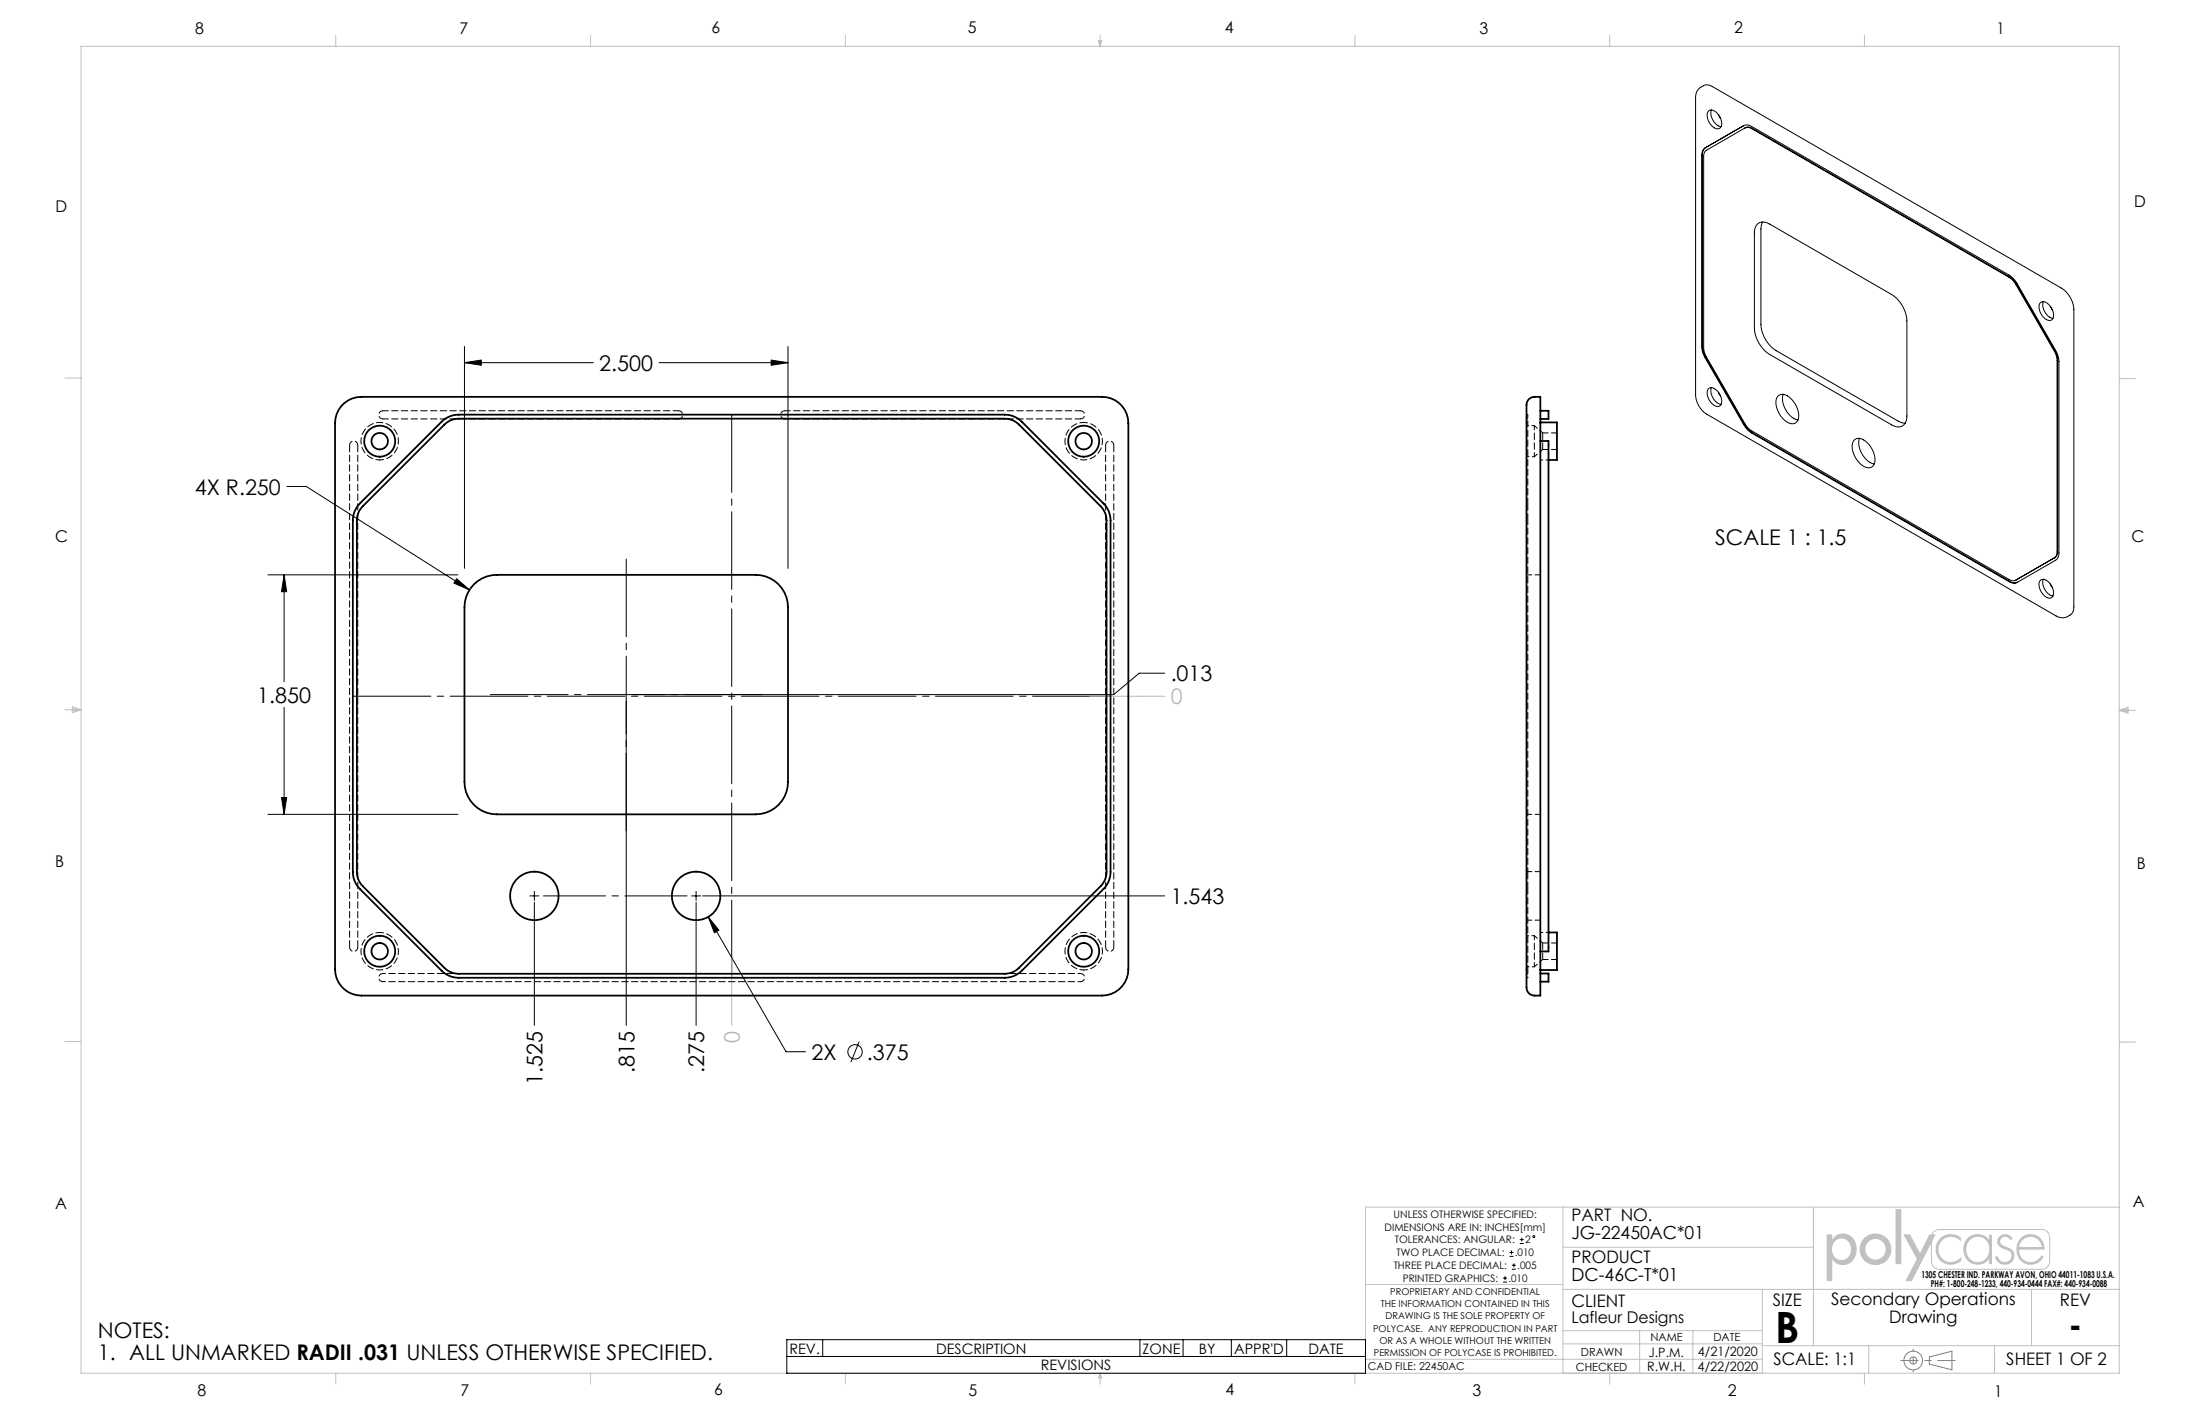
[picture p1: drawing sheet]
<svg xmlns="http://www.w3.org/2000/svg" width="432mm" height="279mm" viewBox="0 0 432 279" stroke-linecap="round" stroke-linejoin="round" font-family="sans-serif">
<g fill="none" stroke="#808080" stroke-width=".2">
<path d="M378.7 266.2l4.4-1.1v3.7l-4.4-1.2z"/>
<circle cx="375.5" cy="266.9" r=".7"/>
<circle cx="375.5" cy="266.9" r="1.83"/>
</g>
<path d="M373.1 266.9h10.6" fill="none" stroke="#808080" stroke-width=".2" stroke-dasharray="15.2 1.3 1.3 1.3" stroke-dashoffset="11.8"/>
<path d="M375.5 264.7v4.5" fill="none" stroke="#808080" stroke-width=".2" stroke-dasharray="15.2 1.3 1.3 1.3" stroke-dashoffset="14.9"/>
<g fill="none" stroke="#c0c0c0" stroke-width=".2">
<path d="M15.9 9.1h400.1v260.3h-400.1zM65.9 6.9v2.2M115.9 6.9v2.2M165.9 6.9v2.2M215.6 8h.6l-.3 1.1zM215.7 8l.2 1.1M215.9 6.9v2.2M216 8l-.1 1.1M265.9 6.9v2.2M315.9 6.9v2.2M365.9 6.9v2.2M12.7 74.2h3.2"/>
<path d="M416 74.3h3.1M12.7 139.3h3.2M14.2 139l1.7 .3M14.2 138.7l1.7 .6-1.7 .5zM15.9 139.3l-1.7 .2M416 139.4h3.1M416 139.4l1.7-.6v1.1zM416 139.4l1.7 .2M417.7 139.1l-1.7 .3M12.7 204.4h3.2M416 204.5h3.1M306.8 236.8v32.6"/>
<path d="M355.9 236.8v27.2M416 236.8h-148v32.6M268 252h38.8M306.8 244.7h49.1M345.9 253v16.4M398.7 253v11M416 253h-109.2M65.9 269.4v2.2M115.9 269.4v2.2M165.9 269.4v2.2M215.9 269.4v2.2M215.9 269.4l.3 .9h-.6z"/>
<path d="M265.9 269.4v2.2M268 266.7h77.9M306.8 261.1h39.1M306.8 263.7h39.1M315.9 269.4v2.2M321.8 261.1v8.3M332.3 261.1v8.3M345.9 264h70.1M365.9 269.4v2.2M366.8 264v5.4M391.5 264v5.4"/>
</g>
<path d="M358.5 242.2v9.2h1.1v-4.3a2.65 2.65 0 0 0 3.1 .9 2.65 2.65 0 0 0 1.7-2.7 2.72 2.72 0 0 0-1.1-2.8 2.72 2.72 0 0 0-3-.1l-.7 .8v-1zM360.2 243.5a1.92 1.92 0 0 1 2.3-.1 1.92 1.92 0 0 1 .7 2.3 1.89 1.89 0 0 1-2.3 1.5 1.89 1.89 0 0 1-1.3-2.4l.2-.7zM365 245.1a3.1 3.1 0 0 0 6.2 0 3.1 3.1 0 0 0-6.2 0zM366.1 245.1a2.01 2.01 0 0 1 4 0 2.01 2.01 0 0 1-4 0zM372 237.2v10.8h1.2v-10.8zM373.6 242.2h1.3l2 3.7 1.8-3.7h.4a1.66 1.66 0 0 1 1.6-1.1h20a1.66 1.66 0 0 1 1.7 1.7v4.7a1.66 1.66 0 0 1-1.7 1.6h-20a1.66 1.66 0 0 1-1.7-1.6v-3.5l-3.8 7.4h-1.3l2.3-4.4zM379.6 241.7l-.3 .5h.6l-.7 1.4v3.9a1.46 1.46 0 0 0 1.5 1.4h20a1.46 1.46 0 0 0 1.5-1.4v-4.7a1.46 1.46 0 0 0-1.5-1.5h-20l-.6 .1zM380.8 243a3 3 0 0 0-.1 4.2 3 3 0 0 0 4.3 .2v-.8a2.47 2.47 0 0 1-3.7 .4 2.47 2.47 0 0 1-.1-3.6 2.47 2.47 0 0 1 3.7 .2v-.7a3.1 3.1 0 0 0-4.1 .1zM396.6 243a2.99 2.99 0 0 0-.5 3.7 2.99 2.99 0 0 0 3.5 1.3l.8-.5 .6-.8 .1-.1-.5-.3a2.28 2.28 0 0 1-2.6 1.3 2.28 2.28 0 0 1-1.7-2.4h5a2.77 2.77 0 0 0-1.6-2.8 2.77 2.77 0 0 0-3.1 .6zM397 243.3a2.21 2.21 0 0 1 2.3-.5 2.21 2.21 0 0 1 1.4 1.9h-4.4l.2-.8zM386.2 242.9a3 3 0 0 0-.6 3.6 3 3 0 0 0 3.3 1.6l.9-.4 .6-.7v1h.6v-5.7h-.6v1a2.84 2.84 0 0 0-4.2-.4zM386.7 243.3a2.31 2.31 0 0 1 2.9-.2 2.31 2.31 0 0 1 .7 2.8 2.28 2.28 0 0 1-2.8 1.6 2.28 2.28 0 0 1-1.6-2.8l.3-.8zM392.4 242.6a1.66 1.66 0 0 1 2.6 .5l-.4 .2-.3-.4-.4-.2h-.5l-.4 .2a.92 .92 0 0 0-.4 1 .92 .92 0 0 0 .9 .6 1.91 1.91 0 0 1 1.9 2.1 1.95 1.95 0 0 1-1.9 1.6 1.95 1.95 0 0 1-2-1.6l.6-.1a1.32 1.32 0 0 0 1.8 1.1 1.32 1.32 0 0 0 .5-2l-.5-.3a2.09 2.09 0 0 1-1.9-1.6l.1-.6z" fill-rule="evenodd" fill="#c0c0c0"/>
<g fill="none" stroke="#000" stroke-width=".2">
<path d="M333.6 17.3l.2-.2a1.79 1.79 0 0 1 2.3-.1l68.5 39.5a5.4 5.4 0 0 1 2.4 4.2v58.4a2.19 2.19 0 0 1-2.8 2l-69.2-39.8a4.8 4.8 0 0 1-2.2-3.8v-58.4l.1-.9zM334.8 29a1.58 1.58 0 0 0-.7 1.4l.1 38.1 .6 1.6 7.9 13.6 1.2 1.2 50.5 29.2a1.58 1.58 0 0 0 1.6 .1M335.4 21.7a1.78 1.78 0 0 1 2.2 1.2 1.55 1.55 0 0 1-.3 2.4 2.6 2.6 0 0 1-2.2-2.9zM335.9 21.6a2.76 2.76 0 0 0 1.9 3.3M337.3 22.5l.4 .7M342.2 24.7l-7.5 4.3a1.58 1.58 0 0 0-.7 1.5l.1 38 .6 1.7 7.9 13.6 1.2 1.2 50.5 29.1a1.58 1.58 0 0 0 1.6 .2l7.6-4.4a1.58 1.58 0 0 0 .6-1.4v-38.1l-.6-1.7-7.9-13.6-1.3-1.1-50.5-29.2a1.58 1.58 0 0 0-1.6-.1M342.5 25.1a1.26 1.26 0 0 1 1.4 .1l50.5 29.1 1.1 1 7.8 13.5 .5 1.4 .1 38a1.32 1.32 0 0 1-.6 1.2l-7.7 4.4M342.5 25.1l-7.6 4.4a1.32 1.32 0 0 0-.5 1.2v38l.5 1.4 7.9 13.5 1 .9 50.5 29.2a1.32 1.32 0 0 0 1.3 .1M342.5 25.1a1.32 1.32 0 0 1 1.3 .1l50.5 29.2 1.1 1 7.8 13.5 .5 1.4v38a1.32 1.32 0 0 1-.5 1.2M344.9 44a1.93 1.93 0 0 1 2.4 0l24 13.8a6.6 6.6 0 0 1 3 5.2v18.6a1.82 1.82 0 0 1-.9 2 1.82 1.82 0 0 1-2.1-.2l-24-13.9a6.6 6.6 0 0 1-3-5.1v-18.7a2.38 2.38 0 0 1 .6-1.7zM346 43.6l-.4 1.4v18.6a6.6 6.6 0 0 0 3 5.2l24 13.8 1.3 .4M400.6 59.3a1.78 1.78 0 0 1 2.1 1.2 1.55 1.55 0 0 1-.2 2.4 2.6 2.6 0 0 1-2.3-2.9z"/>
<path d="M401 59.2a2.76 2.76 0 0 0 1.9 3.3M91.2 71.2l3.3-.5v1zM91.2 68v43.5M91.2 71.2h25.3M129.4 71.2h25.3M151.4 70.7l3.3 .5-3.3 .5zM154.7 68v43.5M335.4 76.2a1.78 1.78 0 0 1 2.2 1.2 1.55 1.55 0 0 1-.3 2.3 2.6 2.6 0 0 1-2.2-2.8zM335.9 76.1a2.76 2.76 0 0 0 1.9 3.2M337.3 77l.4 .7M348.9 77.8a1.77 1.77 0 0 1 2.7 .4 4.2 4.2 0 0 1 1.2 4.4 1.6 1.6 0 0 1-2.6-.2 4.4 4.4 0 0 1-1.5-4.3zM350 77.4a4.4 4.4 0 0 0 2.9 5"/>
<path d="M402.4 60.1l.4 .7M56.3 95.5h3.8l32 20.2M363.9 86.4a1.77 1.77 0 0 1 2.6 .5 4.2 4.2 0 0 1 1.3 4.3 1.6 1.6 0 0 1-2.6-.1 4.4 4.4 0 0 1-1.5-4.4zM365 86a4.4 4.4 0 0 0 2.9 5M52.6 112.8h37.3M55.8 112.8l.5 3.3h-1zM55.8 112.8v21M89.6 113.5l2.5 2.2-3-1.3zM395.8 113.8h-.2M400.6 113.8a1.78 1.78 0 0 1 2.1 1.2 1.55 1.55 0 0 1-.2 2.3 2.6 2.6 0 0 1-2.3-2.8zM401 113.7a2.76 2.76 0 0 0 1.9 3.2M402.4 114.6l.4 .7"/>
<path d="M55.8 138.8v21M122.9 137.6v63.6M228.6 132.1h-5l-5 4.2h-94.4M52.6 159.8h37.3M55.3 156.5h1l-.5 3.3zM104 175.8h1.8M104.9 177.1v24.1M104.9 174.9v1.8M135.7 175.8h1.8M136.6 177.1v24.1M136.6 174.9v1.8M137.9 175.8h90.7"/>
<path d="M139 179.9l2.1 2.6-.9 .5zM139 179.9l15.3 26.5h3.8M168.6 204.4l-1.6 4M295 251.6h.8M295 250.8h.8M295.4 250.4v.8M296.3 246.5h.8M296.3 245.7h.8M296.7 245.3v.8M296.7 249h.8M296.7 248.3h.8M297.1 247.9v.7"/>
<path d="M298.3 244h.8M298.3 243.2h.8M298.7 242.8v.8M154.4 262.9h113.6v6.5h-113.6zM154.4 266.1h113.6M161.5 262.9v3.2M223.7 262.9v3.2M232.2 262.9v3.2M241.7 262.9v3.2M252.5 262.9v3.2"/>
<circle cx="167.8" cy="206.4" r="1.41"/>
<circle cx="301" cy="242.6" r=".19"/>
</g>
<path d="M143.6 80.5v112.2M218.8 136.6h-150.4" fill="none" stroke="#000" stroke-width=".2" stroke-dasharray="15.2 1.3 1.3 1.3" stroke-dashoffset="-.9"/>
<path d="M95 136.3h55.9" fill="none" stroke="#000" stroke-width=".2" stroke-dasharray="15.2 1.3 1.3 1.3" stroke-dashoffset="-1.3"/>
<path d="M122.9 164.3v-55.8" fill="none" stroke="#000" stroke-width=".2" stroke-dasharray="15.2 1.3 1.3 1.3" stroke-dashoffset="-1.2"/>
<path d="M213.9 136.6h14.7M143.6 188.1v13.1" fill="none" stroke="#b6b6b6" stroke-width=".2"/>
<path d="M134.8 175.8h-28.1" fill="none" stroke="#000" stroke-width=".2" stroke-dasharray="15.2 1.3 1.3 1.3" stroke-dashoffset="3"/>
<path d="M139 179.9l1.2 3.1 .9-.5zM91.2 71.2l3.3-.5v1zM151.4 70.7l3.3 .5-3.3 .5zM55.8 112.8l.5 3.3h-1zM55.3 156.5h1l-.5 3.3zM89.6 113.5l-.5 .9 3 1.3z" fill="#000"/>
<g fill="none" stroke="#000" stroke-width=".35">
<path d="M67.6 79.1a5.2 5.2 0 0 1 3.3-1.2h145.4a5.2 5.2 0 0 1 5.2 5.1v107.2a5.2 5.2 0 0 1-5.2 5.1h-145.4a5.2 5.2 0 0 1-5.1-5.1v-107.2a5.2 5.2 0 0 1 1.8-3.9zM300.1 78.3l.2-.2a2.8 2.8 0 0 1 2-.2v117.4a2.54 2.54 0 0 1-2.2-.4 3.6 3.6 0 0 1-.5-2.7v-111.2a3.8 3.8 0 0 1 .5-2.7zM70.6 98.8l16.1-16.1a4.7 4.7 0 0 1 3.3-1.3h107.2a4.8 4.8 0 0 1 3.4 1.3l16 16.1a4.8 4.8 0 0 1 1.4 3.3v69a4.8 4.8 0 0 1-1.4 3.3l-16 16.1a4.8 4.8 0 0 1-3.4 1.3h-107.2a4.7 4.7 0 0 1-3.3-1.3l-16.1-16.1a4.7 4.7 0 0 1-1.3-3.3v-69a4.8 4.8 0 0 1 1.3-3.3zM87.2 83.3a4 4 0 0 1 2.8-1.2h107.2a4 4 0 0 1 2.8 1.2l16 16a4 4 0 0 1 1.2 2.8v69a4 4 0 0 1-1.2 2.8l-16 16a4 4 0 0 1-2.8 1.2h-107.2a4 4 0 0 1-2.8-1.2l-16-16a4 4 0 0 1-1.2-2.8v-69a4 4 0 0 1 1.2-2.8zM302.3 86.5h1.6v100.2h-1.6M302.3 82.9h3.3v7.3h-1.7M302.3 80.6h1.6v1.6h-1.6M93 114.7a6.4 6.4 0 0 1 4.5-1.9h50.8a6.3 6.3 0 0 1 6.4 6.3v34.3a6.3 6.3 0 0 1-6.4 6.4h-50.8a6.3 6.3 0 0 1-6.3-6.4v-34.3a6.4 6.4 0 0 1 1.8-4.4zM302.3 191h1.6v1.6h-1.6M303.9 183h1.7v7.3h-3.3"/>
<circle cx="74.5" cy="86.6" r="1.63"/>
<circle cx="74.5" cy="86.6" r="3"/>
<circle cx="212.7" cy="86.6" r="1.63"/>
<circle cx="212.7" cy="86.6" r="3"/>
<circle cx="104.9" cy="175.8" r="4.8"/>
<circle cx="136.6" cy="175.8" r="4.8"/>
<circle cx="74.5" cy="186.6" r="1.63"/>
<circle cx="74.5" cy="186.6" r="3"/>
<circle cx="212.7" cy="186.6" r="1.63"/>
<circle cx="212.7" cy="186.6" r="3"/>
</g>
<path d="M68.6 87.3a.8 .8 0 0 1 .8-.8 .8 .8 0 0 1 .8 .8M75.1 82.2a.8 .8 0 0 1-.8-.8 .8 .8 0 0 1 .8-.8M133.2 80.6a.8 .8 0 0 1 .8 .8 .8 .8 0 0 1-.8 .8M154 82.2a.8 .8 0 0 1-.8-.8 .8 .8 0 0 1 .8-.8M212.1 80.6a.8 .8 0 0 1 .8 .8 .8 .8 0 0 1-.8 .8M217 87.3a.8 .8 0 0 1 .8-.8 .8 .8 0 0 1 .8 .8M70.2 185.9a.8 .8 0 0 1-.8 .8 .8 .8 0 0 1-.8-.8M75.1 192.6a.8 .8 0 0 1-.8-.8 .8 .8 0 0 1 .8-.8M212.1 191a.8 .8 0 0 1 .8 .8 .8 .8 0 0 1-.8 .8M218.6 185.9a.8 .8 0 0 1-.8 .8 .8 .8 0 0 1-.8-.8" fill="none" stroke="#000" stroke-width=".2" stroke-dasharray="1.3 .6" stroke-dashoffset=".3"/>
<g fill="none" stroke="#000" stroke-width=".2" stroke-dasharray="1.3 .6" stroke-dashoffset=".2">
<path d="M75.1 80.6h58.1M133.2 82.2h-58.1M154 80.6h58.1M212.1 82.2h-58.1M299.9 82.7v16.1M302.8 88.2h2.8M305.6 84.9h-2.8M302.3 112.8h-2.7M299.6 159.8h2.7M299.9 174.4v16.1M302.3 171h-2.7M299.6 180.5h2.7"/>
<path d="M302.8 188.3h2.8M305.6 185h-2.8"/>
</g>
<path d="M70.2 87.3v98.6M218.6 87.3v98.6M299.9 98.8v3.3M299.9 171.1v3.3M68.6 185.9v-98.6M217 185.9v-98.6" fill="none" stroke="#000" stroke-width=".2" stroke-dasharray="1.3 .6" stroke-dashoffset="-.1"/>
<path d="M74.5 90.2a3.7 3.7 0 0 1-3.3-5.3 3.7 3.7 0 0 1 6.2-.6 3.7 3.7 0 0 1-2.2 5.9h-.7M212.7 82.9a3.7 3.7 0 0 1 3.3 5.3 3.7 3.7 0 0 1-6.2 .6 3.7 3.7 0 0 1 2.2-5.8l.7-.1M301.2 89.6l1.6-1.4M302.8 84.9l-1.6-1.4M299.9 102.1v69M74.5 183a3.7 3.7 0 0 1 3.3 5.3 3.7 3.7 0 0 1-6.2 .6 3.7 3.7 0 0 1 2.2-5.9h.7M212.7 190.3a3.7 3.7 0 0 1-3.3-5.3 3.7 3.7 0 0 1 6.2-.6 3.7 3.7 0 0 1-2.2 5.9h-.7M301.2 189.7l1.6-1.4M302.8 185l-1.6-1.4" fill="none" stroke="#000" stroke-width=".2" stroke-dasharray="1.3 .6" stroke-dashoffset=".5"/>
<path d="M299.9 81.4v1.3M75.1 191h137M212.1 192.6h-137M299.9 190.5v1.3" fill="none" stroke="#000" stroke-width=".2" stroke-dasharray="1.3 .6" stroke-dashoffset=".7"/>
<path d="M301.2 89.6v-6.1M301.2 183.6v6.1" fill="none" stroke="#000" stroke-width=".2" stroke-dasharray="1.3 .6" stroke-dashoffset=".4"/>
<path d="M299.9 81.4h-.3M299.9 82.1h-.3M302.8 88.2v-3.3M299.9 191.8h-.3M299.9 191.1h-.3M302.8 185v3.3" fill="none" stroke="#000" stroke-width=".2" stroke-dasharray="1.3 .6"/>
<path d="M299.6 89.6h1.6M301.2 83.5h-1.6M302.3 90.2h1.6M299.6 189.7h1.6M301.2 183.6h-1.6M303.9 183h-1.6" fill="none" stroke="#000" stroke-width=".2" stroke-dasharray="1.3 .6" stroke-dashoffset=".8"/>
<text font-size="8.5" x="348.4" y="263.5">B</text>
<text font-size="6.8" x="406" y="262.3">-</text>
<g font-size="4.2">
<text x="117.6" y="72.8">2.500</text>
<text x="38.3" y="97.1">4X R.250</text>
<text x="336.6" y="106.9">SCALE 1 : 1.5</text>
<text x="50.5" y="137.9">1.850</text>
<text x="229.8" y="133.7">.013</text>
<text x="229.8" y="177.4">1.543</text>
<text x="159.3" y="207.9">2X</text>
<text x="170.2" y="207.9">.375</text>
<text x="106.5" y="212.9" transform="rotate(-90 106.5 212.9)">1.525</text>
<text x="124.5" y="210.6" transform="rotate(-90 124.5 210.6)">.815</text>
<text x="138.2" y="210.6" transform="rotate(-90 138.2 210.6)">.275</text>
<text x="19.2" y="262.6">NOTES:</text>
<text x="19.2" y="266.8">1. ALL UNMARKED RADII .031 UNLESS OTHERWISE SPECIFIED.</text>
</g>
<g font-size="4.2" fill="#b6b6b6">
<text x="229.8" y="138.2">0</text>
<text x="145.2" y="204.7" transform="rotate(-90 145.2 204.7)">0</text>
</g>
<g font-size="3.5">
<text x="308.4" y="243.1">JG-22450AC*01</text>
<text x="308.4" y="251.3">DC-46C-T*01</text>
</g>
<g font-size="3.4">
<text x="308.4" y="239.6">PART NO.</text>
<text x="308.4" y="247.8">PRODUCT</text>
<text x="308.4" y="256.4">CLIENT</text>
<text x="347.9" y="256.2">SIZE</text>
<text x="359.4" y="256.1">Secondary Operations</text>
<text x="404.3" y="256.2">REV</text>
<text x="370.8" y="259.6">Drawing</text>
<text x="348.1" y="267.9">SCALE: 1:1</text>
<text x="393.8" y="267.9">SHEET 1 OF 2</text>
</g>
<g font-size="3.2">
<text x="38.3" y="6.7">8</text>
<text x="90.2" y="6.7">7</text>
<text x="139.7" y="6.5">6</text>
<text x="190" y="6.5">5</text>
<text x="240.4" y="6.5">4</text>
<text x="290.4" y="6.7">3</text>
<text x="340.4" y="6.5">2</text>
<text x="391.9" y="6.7">1</text>
<text x="10.9" y="41.6">D</text>
<text x="418.9" y="40.7">D</text>
<text x="10.9" y="106.3">C</text>
<text x="418.4" y="106.4">C</text>
<text x="10.8" y="170.2">B</text>
<text x="419.4" y="170.6">B</text>
<text x="10.8" y="237.2">A</text>
<text x="418.6" y="236.8">A</text>
<text x="308.4" y="259.6">Lafleur Designs</text>
<text x="38.8" y="273.8">8</text>
<text x="90.4" y="273.8">7</text>
<text x="140.2" y="273.8">6</text>
<text x="190.1" y="273.9">5</text>
<text x="240.5" y="273.8">4</text>
<text x="289" y="273.9">3</text>
<text x="339.1" y="273.8">2</text>
<text x="391.4" y="274.1">1</text>
</g>
<g font-size="2.8">
<text x="155" y="265.6">REV.</text>
<text x="183.7" y="265.6">DESCRIPTION</text>
<text x="204.3" y="268.9">REVISIONS</text>
<text x="224.3" y="265.6">ZONE</text>
<text x="235.3" y="265.6">BY</text>
<text x="242.2" y="265.6">APPR'D</text>
<text x="256.8" y="265.6">DATE</text>
</g>
<g font-size="2.5">
<text x="323.3" y="269.1">R.W.H.</text>
<text x="323.6" y="266.2">J.P.M.</text>
<text x="333.2" y="269">4/22/2020</text>
<text x="333.2" y="266.1">4/21/2020</text>
</g>
<g font-size="2.2">
<text x="323.9" y="263.1">NAME</text>
<text x="336.3" y="263.1">DATE</text>
<text x="309.3" y="268.9">CHECKED</text>
<text x="310.3" y="266.1">DRAWN</text>
</g>
<text font-size="2.1" x="268.5" y="268.8">CAD FILE: 22450AC</text>
<g font-size="2">
<text x="273.5" y="238.9">UNLESS OTHERWISE SPECIFIED:</text>
<text x="271.8" y="241.5">DIMENSIONS ARE IN: INCHES[mm]</text>
<text x="273.8" y="244">TOLERANCES: ANGULAR:</text>
<text x="299.3" y="244">2</text>
<text x="273.5" y="249">THREE PLACE DECIMAL:</text>
<text x="274.1" y="246.5">TWO PLACE DECIMAL:</text>
<text x="275.3" y="251.6">PRINTED GRAPHICS:</text>
<text x="296.1" y="251.6">.010</text>
<text x="297.3" y="246.5">.010</text>
<text x="297.8" y="249">.005</text>
</g>
<g font-size="1.9">
<text x="377.1" y="250.8">1305 CHESTER IND. PARKWAY AVON, OHIO 44011-1083 U.S.A.</text>
<text x="271" y="256.5">THE INFORMATION CONTAINED IN THIS</text>
<text x="272.9" y="254.1">PROPRIETARY AND CONFIDENTIAL</text>
<text x="379" y="252.6">PH#: 1-800-248-1233, 440-934-0444 FAX#: 440-934-0088</text>
<text x="269.5" y="261.3">POLYCASE. ANY REPRODUCTION IN PART</text>
<text x="270.8" y="263.7">OR AS A WHOLE WITHOUT THE WRITTEN</text>
<text x="271.9" y="258.9">DRAWING IS THE SOLE PROPERTY OF</text>
<text x="269.7" y="266.1">PERMISSION OF POLYCASE IS PROHIBITED.</text>
</g>
</svg>
